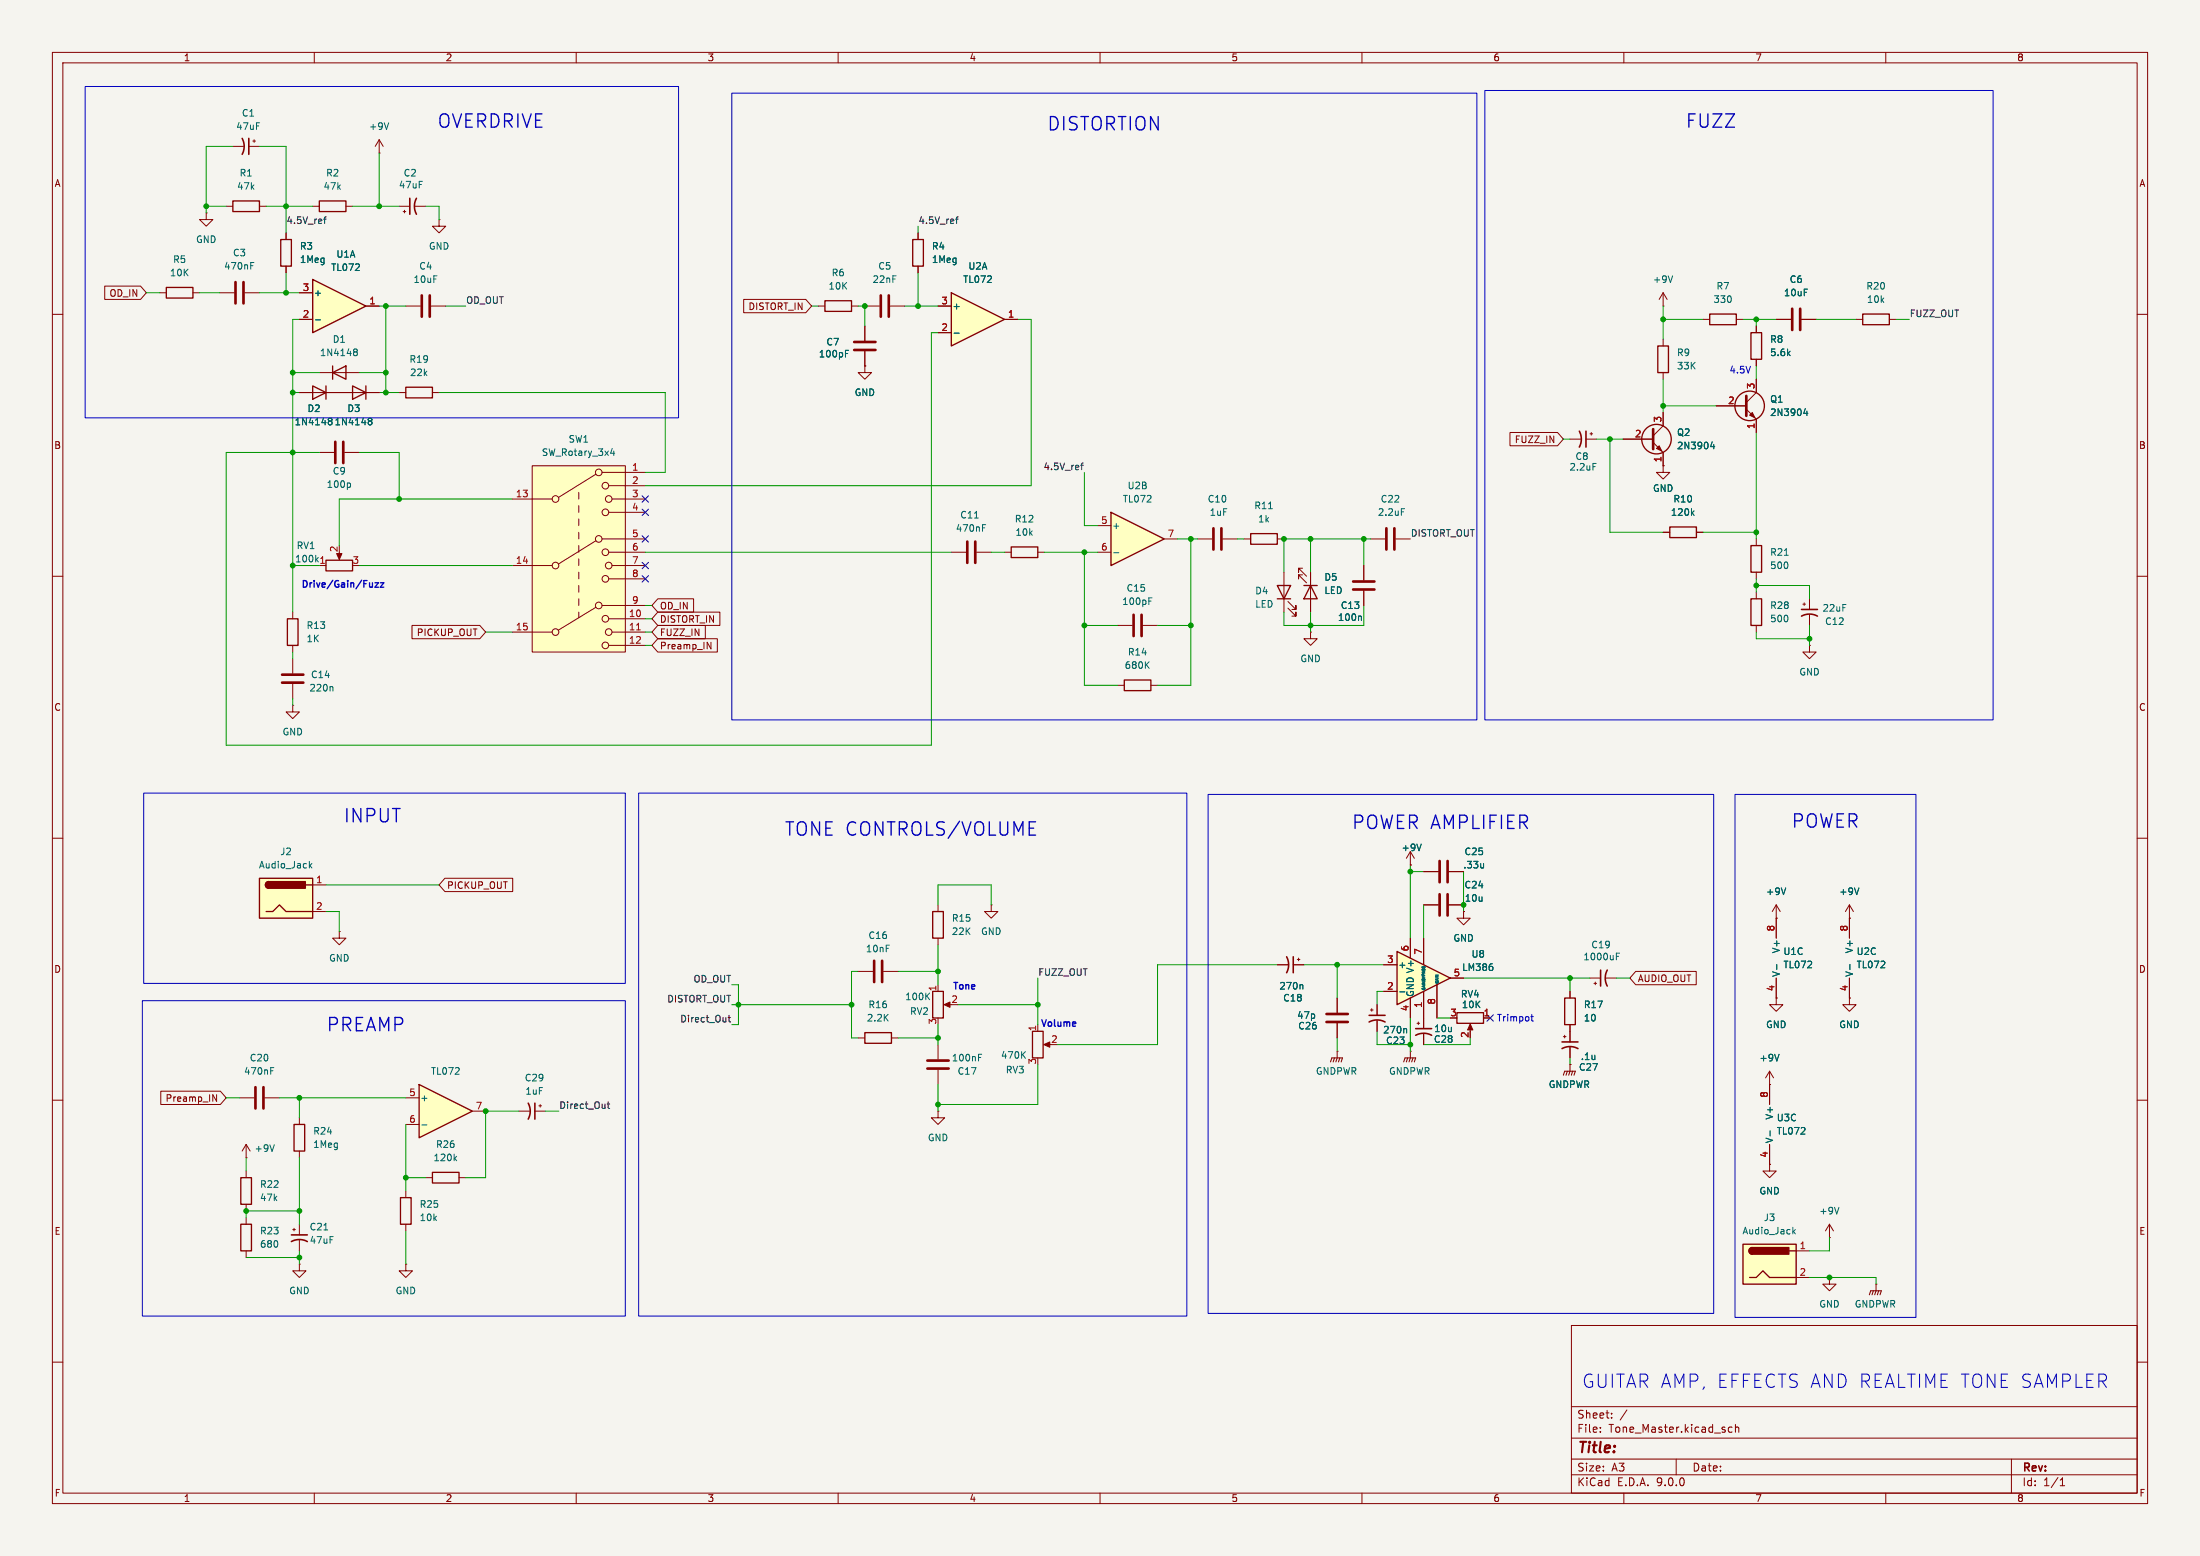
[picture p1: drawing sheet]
<svg xmlns="http://www.w3.org/2000/svg" width="420mm" height="297mm" viewBox="0 0 420 297" stroke-linecap="round" stroke-linejoin="round" font-family="sans-serif">
<path d="M0 0h420v297h-420z" fill="#f5f4ef" stroke="#f5f4ef" stroke-width=".19"/>
<g fill="none" stroke="#840000" stroke-width=".19">
<path d="M10 10h400v277h-400zM12 12h396v273h-396zM60 10v2M110 10v2M160 10v2M210 10v2M260 10v2M310 10v2M360 10v2M10 60h2M61 71.1h7.6M408 60h2"/>
<path d="M10 110h2M408 110h2M10 160h2M408 160h2M10 210h2M337.8 207h.1M337.8 204.5l-.7 1.2M337.8 204.5l.8 1.2M337.8 204.5v6.3M337.8 218.4v3.8M408 210h2M349.2 236.2h.1"/>
<path d="M349.2 233.7l-.7 1.2M349.2 233.7l.8 1.2M349.2 233.7v2.5M300 253h108v32h-108zM358.1 245.1h.1M358.1 245.1v1.3M10 260h2M300 278.5h108M300 274.5h108M300 268.5h108M305.5 273.2v.2M305.5 272.5v.1"/>
<path d="M307.7 270.5v.2M307.7 269.8v.1M310.6 269.1l-1.3 1.9M320 278.5v3M330.7 272.5l-.5-.1-.3 .3 .2 .6h.6M331.3 272.5l.2-.1 .4 .1v.9M331.3 271.9v1.5M384 278.5v6.5M408 260h2M60 285v2M110 285v2M160 285v2"/>
<path d="M210 285v2M260 285v2M300 281.5h108M310 285v2M360 285v2M393.3 283.6h.9M393.3 282.5l.4-.4v1.5"/>
</g>
<path d="M356.9 247.1l.2-.7h2.1l-.3 .7M357.6 246.4l-.2 .7M358.1 246.4l-.2 .7M358.6 246.4l-.2 .7" fill="none" stroke="#840000" stroke-width=".2"/>
<path d="M63.5 71.1l2.5-1.2v2.5zM63.5 69.9v2.5" fill="none" stroke="#840000" stroke-width=".25"/>
<path d="M67.6 67.1l.1 .1M67.6 66.7l.4-.1 .2 .1v.2l-.2 .3M67.7 67.2h.3M67.7 67.2h-.1M68 67.2l.2 .2v.4l-.2 .1-.4-.1M337.9 215.9v.9M339.6 201.2l-.4 1.3M351.1 230.4l-.5 1.3" fill="none" stroke="#006464" stroke-width=".19"/>
<path d="M332.7 237.5h10.2v7.6h-10.2z" fill="#ffffc2"/>
<path d="M332.7 237.5h10.2v7.6h-10.2zM334.5 238.1a.64 .64 0 0 0-.6 .7 .64 .64 0 0 0 .6 .6M341.6 238.8h1.3M334 243.8h1.3l1.2-1.2 1.3 1.2h5.1" fill="none" stroke="#840000" stroke-width=".25"/>
<g fill="#840000" stroke="#840000" stroke-width=".25">
<path d="M334.1 238.3l.4-.2v1.3a.64 .64 0 0 1-.6-.4 .64 .64 0 0 1 .2-.7z"/>
<path d="M334.5 238.1h7v1.3h-7z"/>
</g>
<g fill="none" stroke="#840000" stroke-width=".19">
<path d="M181.6 105.4h2.8M186.4 105.4h2.8M213.4 119.4h2.8M218.2 119.4h2.8M339.1 175.3h.1M339.1 172.7v6.4M339.1 172.7l-.8 1.3M339.1 172.7l.8 1.3M353.1 175.3h.1M353.1 172.7v6.4M353.1 172.7l-.8 1.3M353.1 172.7l.7 1.3"/>
<path d="M339.1 190.5v1.3h1.3l-1.3 1.2-1.3-1.2h1.3M339.1 190.5h.1M339.1 186.7v3.8M353.1 190.5v1.3h1.2l-1.2 1.2-1.3-1.2h1.3M353.1 190.5h.1M353.1 186.7v3.8M337.8 222.2v1.3h1.3l-1.3 1.3-1.3-1.3h1.3M337.8 222.2h.1M342.9 238.8h2.5M342.9 243.8h2.5M349.2 243.8v1.3h1.3l-1.3 1.3-1.2-1.3h1.2M349.2 243.8h.1"/>
</g>
<path d="M186 98.9h.8M187.6 100.8h.4M187.6 100.1h.6M219.3 114.7h.4M219.3 114.1h.6M340.9 169.5l-.4 1.3M354.9 169.5l-.4 1.3M339.2 184.1v1M353.2 184.1v1M342.4 235l.3 .5M342.7 234.7l-.4 .5" fill="none" stroke="#006464" stroke-width=".19"/>
<path d="M184.7 103.4v4M186.2 103.4v4M216.4 117.3v4.1M217.9 117.3v4.1" fill="none" stroke="#840000" stroke-width=".51"/>
<path d="M59.7 53.3l10.1 5.1-10.1 5.1z" fill="#ffffc2"/>
<g fill="none" stroke="#840000" stroke-width=".25">
<path d="M53.6 45.7h2v5.1h-2zM59.7 53.3l10.1 5.1-10.1 5.1zM157.5 57.4h5.1v2h-5.1zM54.9 118.1h2v5.1h-2zM62.2 106.9h5.1v2.1h-5.1zM318.8 100.6h5v2h-5zM334.3 114.3h2v5.1h-2zM178.1 174h2v5.1h-2zM165.1 197.1h5.1v2h-5.1zM178.1 189.2h2v5.1h-2zM197.1 196.9h2v5h-2zM278.1 193.3h5.1v2h-5.1z"/>
<path d="M298.7 190.5h2v5.1h-2z"/>
<circle cx="316.2" cy="83.8" r="2.82"/>
</g>
<g fill="none" stroke="#840000" stroke-width=".19">
<path d="M76.2 39.4h2M79.2 39.4h2.1M54.6 44.5v1.2M54.6 50.8v1.3M57.1 55.9h2.6M69.8 58.4h2.6M77 40.4h.5M77.2 40.1v.5M156.2 58.4h1.3M162.6 58.4h1.2M165.1 58.4h2.8M169.9 58.4h2.8"/>
<path d="M317.5 58.4h.1M317.5 55.9v2.5M317.5 55.9l-.8 1.3M317.5 55.9l.8 1.3M57.1 61h2.6M165.1 69.9v1.2h1.3l-1.3 1.3-1.3-1.3h1.3M165.1 69.9h.1M165.1 62.2v2.8M165.1 67.1v2.8M317.5 78.7v2.6l-1.9 1.9M339.1 61h2.8M343.9 61h2.8"/>
<path d="M61 86.4h2.8M65.8 86.4h2.8M299.7 83.8h2.1M302.8 83.8h2M303.5 82.8h.5M303.8 82.6v.5M309.9 83.8h5.7M315.6 84.5l1.9 1.9v2.5M55.9 116.8v1.3M61 108h1.2M64.8 105.4v1M317.5 101.6h1.3"/>
<path d="M323.8 101.6h1.3M335.3 113v1.3M335.3 119.4v1.3M344.2 115.3h.5M344.4 115.1v.5M345.4 114.3v2M345.4 117.3v2.1M55.9 134.6v1.3h1.2l-1.2 1.3-1.3-1.3h1.3M55.9 134.6h.1M55.9 123.2v1.3M55.9 125.7v2.8M55.9 130.6v2.8"/>
<path d="M345.4 123.2v1.3h1.3l-1.3 1.2-1.2-1.2h1.2M345.4 123.2h.1M179.1 172.7v1.3M179.1 179.1v1.2M189.2 172.7v1.3h1.3l-1.3 1.3-1.2-1.3h1.2M189.2 172.7h.1M269.2 165.1h.1M269.2 162.6v2.5M269.2 162.6l-.7 1.2M269.2 162.6l.8 1.2M163.8 185.4h2.8M163.8 198.1h1.3"/>
<path d="M168.7 185.4h2.7M170.2 198.1h1.2M179.1 188v1.2M179.1 199.4v2.8M180.6 191.8h1M199.6 199.4h1.1M243.8 184.2h2.1M246.9 184.2h2M247.6 183.1h.6M247.9 182.9v.5M255.3 190.5v2.8M255.3 195.3v2.8"/>
<path d="M261.6 192.8h.5M261.9 192.5v.5M262.9 191.8v2M262.9 194.8v2.1M280.7 195.8v1.1M283.2 194.3h1.3M298.4 197.9h.6M298.7 197.6v.5M299.7 189.2v1.3M299.7 195.6v3.3M299.7 199.9v2M303.5 186.7h2.1"/>
<path d="M304.3 187.7h.5M304.5 187.5v.5M306.6 186.7h2M179.1 212.1v1.3h1.2l-1.2 1.2-1.3-1.2h1.3M179.1 212.1h.1M179.1 204.2v2.8M255.3 200.7h.1M255.3 200.7v1.2M269.2 200.7h.1M269.2 200.7v1.2M299.7 203.2h.1M299.7 203.2v1.3"/>
</g>
<g fill="none" stroke="#006464" stroke-width=".19">
<path d="M319.3 52.6l-.4 1.3M60.2 61.1h1M161.4 67.5h.4M161.4 66.9h.6M66.7 92.2l.2 .2v.4l-.2 .2M304.1 88.5h.6M323 97.9l.4 .5M323.4 97.5l-.5 .5M326.9 84.3l-.3 .9h.7M327.2 84.8v.9M63.4 131.1l.2 .1v.7M271.3 161.1l-.4 1.3"/>
<path d="M176.9 190.1l.6 .7M177.5 189.6l-.8 .7M248.5 187.9l.2 .2v.7M268.4 196.3l.1 .2v.7M308.6 182.5h.4M308.6 181.9h.6M186.8 201.8h.4M186.8 201.2h.6M195.2 201.3l.6 .7M195.8 200.7l-.8 .8"/>
</g>
<g fill="none" stroke="#840000" stroke-width=".3">
<path d="M78.2 37.8v3.1M79.5 37.8a3.2 3.2 0 0 0 0 3.1M301.5 82.3a3.2 3.2 0 0 1 0 3M302.8 82.3v3M343.9 117.6a3.2 3.2 0 0 1 3.1 0M343.9 116.3h3.1M245.6 182.6a3.2 3.2 0 0 1 0 3.1M246.9 182.6v3.1M261.4 195.1a3.2 3.2 0 0 1 3 0M261.4 193.8h3M298.2 198.9h3M305.6 185.2v3"/>
<path d="M306.8 185.2a3.2 3.2 0 0 0 0 3M298.2 200.2a3.2 3.2 0 0 1 3 0"/>
</g>
<path d="M254 202.7l.3-.8h2l-.3 .8M254.8 201.9l-.3 .8M255.3 201.9l-.3 .8M255.8 201.9l-.3 .8M268 202.7l.2-.8h2.1l-.3 .8M268.7 201.9l-.2 .8M269.2 201.9l-.2 .8M269.7 201.9l-.2 .8M298.4 205.2l.3-.7h2l-.2 .7M299.2 204.5l-.2 .7M299.7 204.5l-.2 .7M300.2 204.5l-.2 .7" fill="none" stroke="#840000" stroke-width=".2"/>
<g fill="none" stroke="#840000" stroke-width=".51">
<path d="M168.1 56.4v4.1M169.7 56.4v4.1M342.1 58.9v4.1M343.7 58.9v4.1M163.1 65.3h4M163.1 66.8h4M64 84.3v4.1M65.5 84.3v4.1M315.6 81.9v3.8M53.8 130.3h4.1M53.8 128.8h4.1M166.9 183.4v4.1"/>
<path d="M168.4 183.4v4.1M253.2 195.1h4.1M253.2 193.5h4.1M177 204h4.1M177 202.4h4.1"/>
</g>
<g fill="#840000" stroke="#840000" stroke-width=".19">
<path d="M280.7 195.5l.5 1.1h-1z"/>
<path d="M64.3 105.7h1l-.5 1.1z"/>
<path d="M180.2 191.8l1.2-.5v1z"/>
<path d="M316.7 85.1l.5 1-1-.5z"/>
<path d="M199.3 199.4l1.1-.5v1z"/>
</g>
<path d="M101.6 88.9h17.8v35.6h-17.8z" fill="#ffffc2"/>
<g fill="none" stroke="#840000" stroke-width=".19">
<path d="M97.8 95.3h7.6M101.6 88.9h17.8v35.6h-17.8zM110.5 94v1.3M110.5 96.5v1.3M110.5 99.1v1.2M113.7 90.5l-7.1 4.4M114.9 90.2h8.3M116.2 92.7h7M116.2 97.8h7M116.8 95.3h6.4M97.8 108h7.6M110.5 101.6v1.3"/>
<path d="M110.5 104.1v1.3M110.5 106.7v1.3M110.5 109.2v1.3M110.5 111.8v1.2M110.5 114.3v1.3M110.5 116.8v1.1M113.7 115.9l-7.1 4.4M113.7 103.2l-7.1 4.4M114.9 102.9h8.3M114.9 115.6h8.3M116.2 105.4h7M116.2 110.5h7"/>
<path d="M116.2 118.1h7M116.8 108h6.4M97.8 120.7h7.6M116.2 123.2h7M116.8 120.7h6.4"/>
<circle cx="106" cy="95.2" r=".63"/>
<circle cx="114.3" cy="90.2" r=".63"/>
<circle cx="115.6" cy="92.7" r=".63"/>
<circle cx="115.6" cy="97.8" r=".63"/>
<circle cx="116.2" cy="95.2" r=".63"/>
<circle cx="106" cy="107.9" r=".63"/>
<circle cx="114.3" cy="115.6" r=".63"/>
<circle cx="114.3" cy="102.9" r=".63"/>
<circle cx="115.6" cy="105.4" r=".63"/>
<circle cx="115.6" cy="110.5" r=".63"/>
<circle cx="115.6" cy="118.1" r=".63"/>
<circle cx="116.2" cy="107.9" r=".63"/>
<circle cx="106" cy="120.6" r=".63"/>
<circle cx="115.6" cy="123.2" r=".63"/>
<circle cx="116.2" cy="120.6" r=".63"/>
</g>
<path d="M121.5 120.2h.8" fill="none" stroke="#a90000" stroke-width=".19"/>
<path d="M116.9 85.6l-.3 .9h.8M117.2 86.1v.8" fill="none" stroke="#006464" stroke-width=".19"/>
<path d="M181.6 55.9l10.2 5.1-10.2 5z" fill="#ffffc2"/>
<path d="M174.2 45.7h2.1v5.1h-2.1zM181.6 55.9l10.2 5.1-10.2 5zM193 104.4h5.1v2h-5.1z" fill="none" stroke="#840000" stroke-width=".25"/>
<path d="M175.3 44.5v1.2M175.3 50.8v1.3M179.1 58.4h2.5M179.1 63.5h2.5M191.8 61h2.5M191.8 105.4h1.2M198.1 105.4h1.3" fill="none" stroke="#840000" stroke-width=".19"/>
<path d="M182.1 63.6h1" fill="none" stroke="#006464" stroke-width=".19"/>
<path d="M212.1 97.8l10.1 5.1-10.1 5.1z" fill="#ffffc2"/>
<path d="M316.5 66h2v5.1h-2zM334.3 63.5h2v5.1h-2zM212.1 97.8l10.1 5.1-10.1 5.1zM214.6 129.8h5.1v2h-5.1zM56.1 214.6h2.1v5.1h-2.1z" fill="none" stroke="#840000" stroke-width=".25"/>
<g fill="none" stroke="#840000" stroke-width=".19">
<path d="M41.9 55.9h2.8M46.7 55.9h2.8M317.5 64.8v1.2M317.5 71.1v1.3M335.3 62.2v1.3M335.3 68.6v1.3M209.5 100.3h2.6M209.5 105.4h2.6M222.2 102.9h2.6M213.4 130.8h1.2M219.7 130.8h1.3M57.1 213.4v1.2"/>
<path d="M57.1 219.7v1.3M99.1 212.1h2M102.1 212.1h2M102.9 211.1h.5M103.1 210.8v.5M57.1 241.3v1.3h1.3l-1.3 1.2-1.2-1.2h1.2M57.1 241.3h.1M77.5 241.3v1.3h1.2l-1.2 1.2-1.3-1.2h1.3M77.5 241.3h.1"/>
</g>
<path d="M47.9 50.7h.4M47.9 50.1h.6M212.6 105.5h1M218.8 126.9l.6 .7M219.4 126.3l-.7 .7" fill="none" stroke="#006464" stroke-width=".19"/>
<path d="M100.8 210.6a3.2 3.2 0 0 1 0 3M102.1 210.6v3" fill="none" stroke="#840000" stroke-width=".3"/>
<path d="M45 53.8v4.1M46.5 53.8v4.1" fill="none" stroke="#840000" stroke-width=".51"/>
<path d="M80 207l10.2 5.1-10.2 5.1z" fill="#ffffc2"/>
<g fill="none" stroke="#840000" stroke-width=".25">
<path d="M44.4 38.4h5.1v2h-5.1zM61 38.4h5v2h-5zM31.7 54.9h5.1v2h-5.1zM326.4 59.9h5.1v2.1h-5.1zM355.6 59.9h5.1v2.1h-5.1zM59.7 73.7l2.5 1.2-2.5 1.3zM62.2 73.7v2.5M67.3 73.7l2.5 1.2-2.5 1.3zM69.8 73.7v2.5M77.5 73.9h5v2h-5zM238.8 101.9h5v2h-5zM243.8 111.8h2.6l-1.3 2.5z"/>
<path d="M243.8 114.3h2.6M248.9 111.8h2.6M250.2 111.8l1.3 2.5h-2.6zM334.3 104.1h2v5.1h-2zM80 207l10.2 5.1-10.2 5.1zM46 224.8h2v5.1h-2zM46 233.7h2v5.1h-2zM76.5 228.6h2v5.1h-2zM82.5 223.8h5.1v2h-5.1z"/>
</g>
<g fill="none" stroke="#840000" stroke-width=".19">
<path d="M43.2 39.4h1.2M44.4 27.9h2.1M47.5 27.9h2M48.3 26.9h.5M48.5 26.7v.5M49.5 39.4h1.3M59.7 39.4h1.3M66 39.4h1.3M72.4 29.2h.1M72.4 26.7l-.8 1.2M72.4 26.7l.8 1.2M72.4 26.7v2.5"/>
<path d="M30.5 55.9h1.2M36.8 55.9h1.3M39.4 40.6v1.3h1.2l-1.2 1.3-1.3-1.3h1.3M39.4 40.6h.1M77.5 58.4h2.8M82.3 58.4h2.8M83.8 41.9v1.3h1.3l-1.3 1.3-1.3-1.3h1.3M83.8 41.9h.1M57.1 74.9h15.3M76.2 74.9h1.3M82.5 74.9h1.3M325.1 61h1.3"/>
<path d="M331.5 61h1.2M354.3 61h1.3M360.7 61h1.2M317.5 88.9v1.3h1.3l-1.3 1.2-1.3-1.2h1.3M317.5 88.9h.1M228.6 102.9h2.8M233.4 102.9h2.8M237.5 102.9h1.3M243.8 102.9h1.3M245.1 109.2v7.6M245.9 116.1l1.5 1.5v-.8v.8h-.8M245.9 114.8l1.5 1.5v-.7v.7h-.8"/>
<path d="M248.7 108.5h-.8v.7v-.7l1.5 1.5M248.7 109.7h-.8v.8v-.8l1.5 1.6M250.2 109.2v7.6M260.3 108v2.7M260.3 112.8v2.8M261.6 102.9h2.8M266.4 102.9h2.8M335.3 102.9v1.2M335.3 109.2v1.3M250.2 120.7v1.2h1.3l-1.3 1.3-1.3-1.3h1.3M250.2 120.7h.1M64.8 177.8v1.3h1.2l-1.2 1.2-1.3-1.2h1.3"/>
<path d="M64.8 177.8h.1M271.8 166.4h2.8M276.6 166.4h2.8M270.5 195.3h.5M270.8 195.1v.5M271.8 194.3v2M271.8 197.4v2M47 218.4l-.8 1.3M47 218.4l.8 1.3M47 218.4v2.6M77.5 209.6h2.5M77.5 214.6h2.5"/>
<path d="M90.2 212.1h2.5M47 221h.1M47 223.5v1.3M47 229.9v1.2M47 232.4v1.3M47 238.8v1.2M55.9 234.7h.5M56.1 234.4v.5M57.1 233.7v2M57.1 236.7v2.1M77.5 227.3v1.3M77.5 233.7v1.2"/>
<path d="M81.3 224.8h1.2M87.6 224.8h1.3"/>
</g>
<g fill="none" stroke="#006464" stroke-width=".19">
<path d="M74.2 23.4l-.4 1.3M62.8 79.9l.3-.1 .3 .3M70.4 79.9l.4-.1 .2 .1v.2l-.2 .3M62.8 80.3l.1 .1M62.9 80.4h.2M62.9 80.4h-.1M63.1 80.4l.3 .2M63.4 80.9l-.3 .2-.3-.1M63.4 80.1l-.3 .3M70.4 80.3l.1 .1M70.5 80.4h.3M70.5 80.4h-.1"/>
<path d="M70.8 80.4l.2 .2v.4l-.2 .1-.4-.1M242.2 97.1h.7M267.5 97.1h.6M259.7 117.6l.2 .2v.6M340.7 106h.7M283.2 164.8v.9M283.2 165.6h.1M52.4 218.5l-.5 1.3M80.5 214.7h1M61.8 234.8h.8M86.8 221.1l.4 .5M87.2 220.7l-.5 .5"/>
</g>
<path d="M80.5 56.4v4.1M82 56.4v4.1M231.6 100.8v4.1M233.2 100.8v4.1M258.3 111h4.1M258.3 112.5h4.1M264.7 100.8v4.1M266.2 100.8v4.1M274.8 164.3v4.1M276.4 164.3v4.1" fill="none" stroke="#840000" stroke-width=".51"/>
<path d="M46.2 26.4a3.2 3.2 0 0 1 0 3.1M47.5 26.4v3.1M270.3 197.6a3.2 3.2 0 0 1 3 0M270.3 196.3h3M55.6 237a3.2 3.2 0 0 1 3.1 0M55.6 235.7h3.1" fill="none" stroke="#840000" stroke-width=".3"/>
<path d="M266.7 181.6l10.2 5.1-10.2 5.1z" fill="#ffffc2"/>
<path d="M266.7 181.6l10.2 5.1-10.2 5.1z" fill="none" stroke="#840000" stroke-width=".25"/>
<path d="M269.2 179.1v3.8M271.8 179.1v5.1M279.4 174v1.3h1.3l-1.3 1.2-1.3-1.2h1.3M279.4 174h.1M264.2 184.2h2.5M264.2 189.2h2.5M269.2 190.5v3.8M271.8 189.2v5.1M274.3 188v6.3M276.9 186.7h2.5" fill="none" stroke="#840000" stroke-width=".19"/>
<path d="M267.2 189.3h1M284.9 184.6v.5" fill="none" stroke="#006464" stroke-width=".19"/>
<path d="M49.5 167.6h10.2v7.7h-10.2z" fill="#ffffc2"/>
<g fill="none" stroke="#840000" stroke-width=".25">
<path d="M49.5 167.6h10.2v7.7h-10.2zM50.8 174h1.3l1.2-1.3 1.3 1.3h5.1M51.3 168.3a.64 .64 0 0 0-.6 .6 .64 .64 0 0 0 .6 .6M58.4 168.9h1.3"/>
<circle cx="334" cy="77.5" r="2.82"/>
</g>
<g fill="#840000" stroke="#840000" stroke-width=".25">
<path d="M50.9 168.5l.4-.2v1.2a.63 .63 0 0 1-.6-.3 .63 .63 0 0 1 .2-.7z"/>
<path d="M51.3 168.3h7v1.2h-7z"/>
</g>
<g fill="none" stroke="#840000" stroke-width=".19">
<path d="M20 54.6h6.8l1.1 1.3-1.1 1.3h-6.8zM54.6 44.5v1.2M54.6 50.8v1.3M57.1 55.9h2.6M69.8 58.4h2.6M142 57.1h11.8l1.1 1.3-1.1 1.3h-11.8zM175.3 44.5v1.2M175.3 50.8v1.3M179.1 58.4h2.5M57.1 61h2.6M57.1 74.9h2.6M62.2 74.9h5.1"/>
<path d="M69.8 74.9h2.6M165.1 69.9h.1M165.1 62.2v2.8M165.1 67.1v2.8M179.1 63.5h2.5M191.8 61h2.5M317.5 78.7v2.6M327.7 77.5h5.7M333.4 78.1l1.9 1.9v2.6M335.3 72.4v2.5l-1.9 1.9M335.3 62.2v1.3M335.3 68.6v1.3"/>
<path d="M339.1 61h2.8M343.9 61h2.8M288.3 82.5h9l1.1 1.3-1.1 1.3h-9zM309.9 83.8h5.7M317.5 88.9h.1M317.5 86.4v2.5M78.7 119.4h12.9l1.1 1.3-1.1 1.2h-12.9zM125.6 114.3h6.8v2.5h-6.8l-1.1-1.2zM125.6 119.4h9v2.5h-9l-1.1-1.2zM125.6 116.8h11.8v2.6h-11.8l-1.1-1.3zM250.2 109.2v2.6M250.2 114.3v2.5"/>
<path d="M260.3 108v2.7M260.3 112.8v2.8M317.5 101.6h1.3M323.8 101.6h1.3M125.6 121.9h11.3v2.6h-11.3l-1.1-1.3zM135 122.6l.7 1.3v-1.3M59.7 168.9h2.5M59.7 174h2.5M84.9 167.6h13v2.6h-13l-1.1-1.3zM269.2 165.1h.1M269.2 179.1v3.8M271.8 172.7h2.8"/>
<path d="M271.8 179.1v5.1M271.8 166.4h2.8M276.6 172.7h2.8M276.6 166.4h2.8M279.4 174h.1M339.1 175.3h.1M339.1 175.3v3.8M353.1 175.3h.1M353.1 175.3v3.8M243.8 184.2h2.1M246.9 184.2h2M255.3 190.5v2.8"/>
<path d="M255.3 195.3v2.8M262.9 191.8v2M262.9 194.8v2.1M264.2 184.2h2.5M264.2 189.2h2.5M269.2 190.5v3.8M271.8 189.2v7.1M271.8 197.4v2M274.3 188v6.3M276.9 186.7h2.5M283.2 194.3h1.3M299.7 189.2v1.3"/>
<path d="M299.7 195.6v3.3M299.7 199.9v2M312.3 185.4h11.5v2.6h-11.5l-1.2-1.3zM339.1 190.5h.1M339.1 186.7v3.8M353.1 190.5h.1M353.1 186.7v3.8M30.7 208.3h11.4l1.1 1.3-1.1 1.2h-11.4zM40.6 209l.7 1.2v-1.2M45.7 209.6h2.8M50.5 209.6h2.8M299.7 203.2h.1"/>
<path d="M337.8 207h.1M337.8 207v3.8M337.8 218.4v3.8M337.8 222.2h.1"/>
</g>
<g fill="none" stroke="#006464" stroke-width=".19">
<path d="M60.2 61.1h1M62.8 79.9l.3-.1 .3 .3M70.4 79.9l.4-.1 .2 .1v.2l-.2 .3M161.4 67.5h.4M161.4 66.9h.6M182.1 63.6h1M344.6 78l-.3 .9h.8M344.9 78.5v.8M62.8 80.3l.1 .1M62.9 80.4h.2M62.9 80.4h-.1M63.1 80.4l.3 .2"/>
<path d="M63.4 80.9l-.3 .2-.3-.1M63.4 80.1l-.3 .3M70.4 80.3l.1 .1M70.5 80.4h.3M70.5 80.4h-.1M70.8 80.4l.2 .2v.4l-.2 .1-.4-.1M323 97.9l.4 .5M323.4 97.5l-.5 .5M326.9 84.3l-.3 .9h.7M327.2 84.8v.9M259.7 117.6l.2 .2v.6M59.2 165.2l.3 .5"/>
<path d="M59.5 164.8l-.4 .5M271.3 161.1l-.4 1.3M283.2 164.8v.9M283.2 165.6h.1M340.9 169.5l-.4 1.3M354.9 169.5l-.4 1.3M248.5 187.9l.2 .2v.7M267.2 189.3h1M268.4 196.3l.1 .2v.7M284.9 184.6v.5M339.2 184.1v1M353.2 184.1v1"/>
<path d="M51.7 204.4h.4M51.7 203.8h.6M337.9 215.9v.9M339.6 201.2l-.4 1.3"/>
</g>
<path d="M333.4 75.6v3.8M274.8 170.7v4.1M276.4 170.7v4.1M48.8 207.5v4.1M50.3 207.5v4.1" fill="none" stroke="#840000" stroke-width=".51"/>
<path d="M334 79.2l.5-.5 .5 1.1z" fill="#840000" stroke="#840000" stroke-width=".19"/>
<path d="M61.8 41.8h.5M62.3 41.4l-.3 .2v1.1M182.4 41.8h.5M182.9 41.4l-.3 .2v1.1M206.3 88.8h.5M206.8 88.4l-.3 .2v1.1M139 194.2h.5M139.2 193.8v1.1l.3 .2M115.9 210.7h.5M116.1 210.3v1.1l.3 .2" fill="none" stroke="#0f0f0f" stroke-width=".19"/>
<g fill="none" stroke="#009600" stroke-width=".19">
<path d="M39.4 39.4h3.8M44.4 27.9h-5v12.7M49.5 27.9h5.1v16.6M50.8 39.4h8.9M67.3 39.4h8.9M72.4 29.2v10.2M81.3 39.4h2.5v2.5M27.9 55.9h2.6M38.1 55.9h3.8M49.5 55.9h7.6M54.6 52.1v3.8M72.4 58.4h5.1"/>
<path d="M73.7 58.4v16.5M85.1 58.4h3.8M154.9 58.4h1.3M163.8 58.4h1.3v3.8M172.7 58.4h6.4M175.3 43.2v1.3M175.3 52.1v6.3M317.5 58.4v6.4M55.9 71.1h5.1M55.9 74.9h1.2M57.1 61h-1.2v55.8M68.6 71.1h5.1"/>
<path d="M72.4 74.9h3.8M83.8 74.9h43.2v15.3h-3.8M179.1 63.5h-1.3v78.7h-134.6v-55.8h17.8M194.3 61h2.5v31.7h-73.6M317.5 61h7.6M317.5 72.4v6.3M317.5 77.5h10.2M332.7 61h6.4M335.3 61v1.2M335.3 69.9v2.5M346.7 61h7.6M361.9 61h2.6"/>
<path d="M68.6 86.4h7.6v8.9M97.8 95.3h-33v8.8M207 90.2v10.1h2.5M298.4 83.8h1.3M304.8 83.8h5.1M307.3 83.8v17.8h10.2M335.3 82.6v20.3M55.9 108h5.1M68.6 108h29.2M123.2 105.4h58.4M123.2 118.1h1.3M123.2 115.6h1.3"/>
<path d="M189.2 105.4h2.6M199.4 105.4h10.1M207 105.4v25.4h6.4M207 119.4h6.4M221 119.4h6.3M224.8 102.9h3.8M227.3 102.9v27.9h-6.3M236.2 102.9h1.3M250.2 102.9v6.3M250.2 116.8v3.9M260.3 115.6v3.8h-15.2v-2.6M260.3 102.9v5.1"/>
<path d="M261.6 102.9h-16.5v6.3M325.1 101.6h10.2M335.3 110.5v2.5M335.3 111.8h10.1v2.5M345.4 119.4v3.8M55.9 124.5v1.2M55.9 133.4v1.2M92.7 120.7h5.1M123.2 120.7h1.3M123.2 123.2h1.3M335.3 120.7v1.2h10.1M62.2 168.9h21.6"/>
<path d="M62.2 174h2.6v3.8M179.1 172.7v-3.8h10.1v3.8M269.2 165.1v14M269.2 166.4h2.6M271.8 172.7v6.4M279.4 166.4v7.6M139.7 188h1.3v7.6h-1.3M139.7 191.8h22.9M163.8 185.4h-1.2v12.7h1.2M171.4 198.1h7.7M171.4 185.4h7.7M179.1 180.3v7.7"/>
<path d="M179.1 195.6v3.8M182.9 191.8h15.2M198.1 186.7v8.9M243.8 184.2h-22.8v15.2h-19.1M248.9 184.2h15.3M255.3 184.2v6.3M255.3 198.1v2.6M262.9 196.9v2.5h6.3M264.2 189.2h-1.3v2.6M269.2 194.3v6.4M274.3 194.3h2.6M279.4 186.7h24.1"/>
<path d="M280.7 198.1v1.3h-8.9M299.7 186.7v2.5M308.6 186.7h2.5M43.2 209.6h2.5M53.3 209.6h24.2M57.1 209.6v3.8M77.5 214.6v12.7M99.1 212.1h-6.4v12.7h-3.8M104.1 212.1h2.6M179.1 207v5.1M198.1 203.2v7.6h-19M299.7 201.9v1.3"/>
<path d="M47 221v2.5M57.1 221v12.7M57.1 238.8v2.5M57.1 231.1h-10.1v1.3M77.5 224.8h3.8M77.5 234.9v6.4M349.2 236.2v2.6h-3.8M47 240h10.1M345.4 243.8h12.7v1.3"/>
</g>
<path d="M122.6 97.2l1.2 1.2M122.6 94.6l1.2 1.3M123.8 97.2l-1.2 1.2M123.8 94.6l-1.2 1.3M122.6 107.3l1.2 1.3M122.6 102.3l1.2 1.2M122.6 109.9l1.2 1.2M123.8 107.3l-1.2 1.3M123.8 102.3l-1.2 1.2M123.8 109.9l-1.2 1.2M283.9 193.7l1.2 1.2M285.1 193.7l-1.2 1.2" fill="none" stroke="#000084" stroke-width=".19"/>
<path d="M71.6 111.2h.6l-.6 .9h.6M72.6 111.2h.7l-.7 .9h.7" fill="none" stroke="#0000c2" stroke-width=".25"/>
<path d="M16.3 16.5h113.2v63.3h-113.2zM139.7 17.8h142.2v119.6h-142.2zM283.5 17.3h97v120.1h-97zM27.4 151.4h92v36.3h-92zM121.9 151.4h104.7v99.8h-104.7zM230.6 151.6h96.6v99.1h-96.6zM331.2 151.6h34.6v99.9h-34.6zM27.2 191h92.2v60.2h-92.2zM292.2 194h.5M292.4 193.6v1.1l.3 .2" fill="none" stroke="#0000c2" stroke-width=".19"/>
<g fill="#009600" stroke="#009600" stroke-width=".19">
<circle cx="250.2" cy="102.9" r=".46"/>
<circle cx="260.3" cy="102.9" r=".46"/>
<circle cx="227.3" cy="119.4" r=".46"/>
<circle cx="227.3" cy="102.9" r=".46"/>
<circle cx="250.2" cy="119.4" r=".46"/>
<circle cx="245.1" cy="102.9" r=".46"/>
<circle cx="317.5" cy="61" r=".46"/>
<circle cx="335.3" cy="101.6" r=".46"/>
<circle cx="269.2" cy="166.4" r=".46"/>
<circle cx="349.2" cy="243.8" r=".46"/>
<circle cx="279.4" cy="172.7" r=".46"/>
<circle cx="269.2" cy="199.4" r=".46"/>
<circle cx="255.3" cy="184.2" r=".46"/>
<circle cx="299.7" cy="186.7" r=".46"/>
<circle cx="179.1" cy="210.8" r=".46"/>
<circle cx="179.1" cy="198.1" r=".46"/>
<circle cx="335.3" cy="61" r=".46"/>
<circle cx="345.4" cy="121.9" r=".46"/>
<circle cx="317.5" cy="77.5" r=".46"/>
<circle cx="307.3" cy="83.8" r=".46"/>
<circle cx="335.3" cy="111.8" r=".46"/>
<circle cx="55.9" cy="108" r=".46"/>
<circle cx="76.2" cy="95.3" r=".46"/>
<circle cx="73.7" cy="58.4" r=".46"/>
<circle cx="39.4" cy="39.4" r=".46"/>
<circle cx="54.6" cy="39.4" r=".46"/>
<circle cx="72.4" cy="39.4" r=".46"/>
<circle cx="54.6" cy="55.9" r=".46"/>
<circle cx="73.7" cy="71.1" r=".46"/>
<circle cx="73.7" cy="74.9" r=".46"/>
<circle cx="55.9" cy="74.9" r=".46"/>
<circle cx="55.9" cy="86.4" r=".46"/>
<circle cx="55.9" cy="71.1" r=".46"/>
<circle cx="198.1" cy="191.8" r=".46"/>
<circle cx="141" cy="191.8" r=".46"/>
<circle cx="162.6" cy="191.8" r=".46"/>
<circle cx="179.1" cy="185.4" r=".46"/>
<circle cx="175.3" cy="58.4" r=".46"/>
<circle cx="207" cy="105.4" r=".46"/>
<circle cx="207" cy="119.4" r=".46"/>
<circle cx="165.1" cy="58.4" r=".46"/>
<circle cx="77.5" cy="224.8" r=".46"/>
<circle cx="92.7" cy="212.1" r=".46"/>
<circle cx="47" cy="231.1" r=".46"/>
<circle cx="57.1" cy="240" r=".46"/>
<circle cx="57.1" cy="231.1" r=".46"/>
<circle cx="57.1" cy="209.6" r=".46"/>
</g>
<g font-size="3.5" fill="#0000c2">
<text x="83.4" y="24.8">OVERDRIVE</text>
<text x="199.8" y="25.3">DISTORTION</text>
<text x="321.7" y="24.8">FUZZ</text>
<text x="65.5" y="157.4">INPUT</text>
<text x="149.7" y="159.9">TONE CONTROLS/VOLUME</text>
<text x="258" y="158.6">POWER AMPLIFIER</text>
<text x="341.9" y="158.4">POWER</text>
<text x="62.2" y="197.2">PREAMP</text>
<text x="302" y="265.2">GUITAR AMP, EFFECTS AND REALTIME TONE SAMPLER</text>
</g>
<text font-size="2.8" fill="#840000" x="301" y="277.9">Title:</text>
<g font-size="2.1" fill="#840000">
<text x="301" y="273.7">File:</text>
<text x="301" y="271">Sheet:</text>
<text x="307.1" y="273.7">Tone_Master.kicad_sch</text>
<text x="301" y="281.1">Size:</text>
<text x="307.6" y="281.1">A3</text>
<text x="323" y="281.1">Date:</text>
<text x="386" y="281.3">Rev:</text>
<text x="301" y="283.9">KiCad</text>
<text x="308.7" y="283.9">E.D.A.</text>
<text x="316.3" y="283.9">9.0.0</text>
<text x="386" y="283.9">Id:</text>
<text x="390.1" y="283.9">1/1</text>
</g>
<g font-size="1.8" fill="#840000">
<text x="35" y="11.9">1</text>
<text x="85" y="11.9">2</text>
<text x="135" y="11.9">3</text>
<text x="185" y="11.9">4</text>
<text x="235" y="11.9">5</text>
<text x="285" y="11.9">6</text>
<text x="335" y="11.9">7</text>
<text x="385" y="11.9">8</text>
<text x="10.3" y="35.9">A</text>
<text x="408.3" y="35.9">A</text>
<text x="20.8" y="56.8">OD_IN</text>
<text x="142.8" y="59.4">DISTORT_IN</text>
<text x="10.3" y="85.9">B</text>
<text x="289.1" y="84.8">FUZZ_IN</text>
<text x="408.2" y="85.9">B</text>
<text x="125.9" y="116.5">OD_IN</text>
<text x="125.9" y="119.1">DISTORT_IN</text>
<text x="79.5" y="121.6">PICKUP_OUT</text>
<text x="125.9" y="121.6">FUZZ_IN</text>
<text x="125.9" y="124.1">Preamp_IN</text>
<text x="10.3" y="135.9">C</text>
<text x="408.2" y="135.9">C</text>
<text x="85.2" y="169.9">PICKUP_OUT</text>
<text x="10.3" y="185.9">D</text>
<text x="408.2" y="185.9">D</text>
<text x="312.6" y="187.6">AUDIO_OUT</text>
<text x="31.5" y="210.5">Preamp_IN</text>
<text x="10.3" y="235.9">E</text>
<text x="408.3" y="235.9">E</text>
<text x="10.3" y="285.9">F</text>
<text x="35" y="286.9">1</text>
<text x="85" y="286.9">2</text>
<text x="135" y="286.9">3</text>
<text x="185" y="286.9">4</text>
<text x="235" y="286.9">5</text>
<text x="285" y="286.9">6</text>
<text x="335" y="286.9">7</text>
<text x="385" y="286.9">8</text>
<text x="408.3" y="285.9">F</text>
</g>
<g font-size="1.8" fill="#006464">
<text x="46.1" y="22.5">C1</text>
<text x="45" y="25">47uF</text>
<text x="70.4" y="25">+9V</text>
<text x="45.6" y="33.9">R1</text>
<text x="62.2" y="33.9">R2</text>
<text x="77" y="33.9">C2</text>
<text x="45.2" y="36.4">47k</text>
<text x="61.7" y="36.4">47k</text>
<text x="76.1" y="36.2">47uF</text>
<text x="37.3" y="46.6">GND</text>
<text x="57.2" y="47.9">R3</text>
<text x="81.8" y="47.9">GND</text>
<text x="177.8" y="47.9">R4</text>
<text x="32.3" y="52.9">10K</text>
<text x="32.9" y="50.4">R5</text>
<text x="42.7" y="51.7">470nF</text>
<text x="44.4" y="49.1">C3</text>
<text x="57.2" y="50.4">1Meg</text>
<text x="63.1" y="51.9">TL072</text>
<text x="64.1" y="49.4">U1A</text>
<text x="79.9" y="51.7">C4</text>
<text x="158.7" y="52.9">R6</text>
<text x="167.6" y="51.7">C5</text>
<text x="177.8" y="50.4">1Meg</text>
<text x="184.8" y="51.7">U2A</text>
<text x="59.8" y="56.7">+</text>
<text x="78.9" y="54.2">10uF</text>
<text x="158.1" y="55.5">10K</text>
<text x="166.5" y="54.2">22nF</text>
<text x="181.7" y="59.3">+</text>
<text x="183.8" y="54.2">TL072</text>
<text x="315.5" y="54.2">+9V</text>
<text x="327" y="58">330</text>
<text x="327.6" y="55.5">R7</text>
<text x="340.5" y="56.7">10uF</text>
<text x="341.6" y="54.2">C6</text>
<text x="356.2" y="55.5">R20</text>
<text x="356.3" y="58">10k</text>
<text x="63.4" y="65.6">D1</text>
<text x="337.8" y="65.6">R8</text>
<text x="61" y="68.2">1N4148</text>
<text x="78.1" y="69.4">R19</text>
<text x="78.2" y="72">22k</text>
<text x="156.2" y="68.4">100pF</text>
<text x="157.7" y="66.1">C7</text>
<text x="320" y="68.2">R9</text>
<text x="320" y="70.7">33K</text>
<text x="337.8" y="68.2">5.6k</text>
<text x="163.1" y="75.8">GND</text>
<text x="337.8" y="77.1">Q1</text>
<text x="56.2" y="81.4">1N4148</text>
<text x="58.6" y="78.8">D2</text>
<text x="63.8" y="81.4">1N4148</text>
<text x="66.2" y="78.8">D3</text>
<text x="320" y="83.4">Q2</text>
<text x="337.8" y="79.6">2N3904</text>
<text x="103.3" y="87.2">SW_Rotary_3x4</text>
<text x="108.5" y="84.7">SW1</text>
<text x="300.7" y="88">C8</text>
<text x="320" y="86">2N3904</text>
<text x="62.3" y="93.3">100p</text>
<text x="63.4" y="90.8">C9</text>
<text x="215.2" y="93.6">U2B</text>
<text x="299.5" y="90">2.2uF</text>
<text x="315.5" y="94.1">GND</text>
<text x="182.4" y="101.7">470nF</text>
<text x="183.2" y="99.2">C11</text>
<text x="193.6" y="99.9">R12</text>
<text x="212.2" y="101.2">+</text>
<text x="214.3" y="96.1">TL072</text>
<text x="230.5" y="96.1">C10</text>
<text x="230.8" y="98.7">1uF</text>
<text x="239.4" y="97.4">R11</text>
<text x="240.1" y="99.9">1k</text>
<text x="263" y="98.7">2.2uF</text>
<text x="263.5" y="96.1">C22</text>
<text x="318.9" y="98.7">120k</text>
<text x="319.4" y="96.1">R10</text>
<text x="56.2" y="107.5">100k 1</text>
<text x="56.5" y="105">RV1</text>
<text x="193.8" y="102.5">10k</text>
<text x="337.8" y="106.3">R21</text>
<text x="215" y="113.1">C15</text>
<text x="239.5" y="113.6">D4</text>
<text x="252.7" y="111">D5</text>
<text x="252.7" y="113.6">LED</text>
<text x="337.8" y="108.8">500</text>
<text x="214.1" y="115.7">100pF</text>
<text x="239.5" y="116.2">LED</text>
<text x="255.3" y="118.7">100n</text>
<text x="255.9" y="116.4">C13</text>
<text x="337.8" y="119">500</text>
<text x="337.8" y="116.4">R28</text>
<text x="347.8" y="116.9">22uF</text>
<text x="348.3" y="119.5">C12</text>
<text x="58.4" y="122.8">1K</text>
<text x="58.4" y="120.2">R13</text>
<text x="215.2" y="125.3">R14</text>
<text x="59.3" y="129.6">C14</text>
<text x="214.6" y="127.9">680K</text>
<text x="248.2" y="126.6">GND</text>
<text x="343.4" y="129.1">GND</text>
<text x="59" y="132.2">220n</text>
<text x="53.8" y="140.6">GND</text>
<text x="49.3" y="166">Audio_Jack</text>
<text x="53.4" y="163.4">J2</text>
<text x="267.5" y="162.7">+9V</text>
<text x="279.2" y="166">.33u</text>
<text x="279.5" y="163.4">C25</text>
<text x="279.5" y="169.8">C24</text>
<text x="279.5" y="172.3">10u</text>
<text x="337.1" y="171">+9V</text>
<text x="351" y="171">+9V</text>
<text x="165.7" y="179.4">C16</text>
<text x="181.6" y="176.1">R15</text>
<text x="181.6" y="178.7">22K</text>
<text x="187.2" y="178.7">GND</text>
<text x="277.4" y="179.9">GND</text>
<text x="62.7" y="183.7">GND</text>
<text x="165.2" y="182">10nF</text>
<text x="266.8" y="185">+</text>
<text x="279" y="185.5">LM386</text>
<text x="280.8" y="183">U8</text>
<text x="302.2" y="183.5">1000uF</text>
<text x="303.7" y="181.2">C19</text>
<text x="340" y="182.1" transform="rotate(-90 340 182.1)">V+</text>
<text x="340.4" y="182.5">U1C</text>
<text x="340.4" y="185">TL072</text>
<text x="353.9" y="182.1" transform="rotate(-90 353.9 182.1)">V+</text>
<text x="354.3" y="182.5">U2C</text>
<text x="354.3" y="185">TL072</text>
<text x="172.7" y="191.1">100K</text>
<text x="244.1" y="189.1">270n</text>
<text x="244.9" y="191.4">C18</text>
<text x="270.1" y="190.4" transform="rotate(-90 270.1 190.4)">GND V+</text>
<text x="278.8" y="190.6">RV4</text>
<text x="340" y="186.6" transform="rotate(-90 340 186.6)">V-</text>
<text x="353.9" y="186.6" transform="rotate(-90 353.9 186.6)">V-</text>
<text x="165.4" y="195.2">2.2K</text>
<text x="165.7" y="192.6">R16</text>
<text x="173.6" y="193.9">RV2</text>
<text x="247.5" y="194.7">47p</text>
<text x="247.7" y="196.7">C26</text>
<text x="264" y="197.5">270n</text>
<text x="273.7" y="197.2">10u</text>
<text x="279" y="192.6">10K</text>
<text x="302.3" y="192.6">R17</text>
<text x="302.3" y="195.2">10</text>
<text x="337.1" y="196.4">GND</text>
<text x="351" y="196.4">GND</text>
<text x="47.6" y="202.8">C20</text>
<text x="181.6" y="202.8">100nF</text>
<text x="191" y="202.3">470K</text>
<text x="264.5" y="199.5">C23</text>
<text x="273.6" y="199.2">C28</text>
<text x="301.7" y="202.5">.1u</text>
<text x="335.8" y="202.8">+9V</text>
<text x="46.5" y="205.3">470nF</text>
<text x="82.2" y="205.3">TL072</text>
<text x="100.1" y="206.6">C29</text>
<text x="100.2" y="209.1">1uF</text>
<text x="182.7" y="205.3">C17</text>
<text x="191.9" y="205.1">RV3</text>
<text x="251.1" y="205.3">GNDPWR</text>
<text x="265.1" y="205.3">GNDPWR</text>
<text x="295.6" y="207.9">GNDPWR</text>
<text x="301.3" y="204.6">C27</text>
<text x="80.1" y="210.4">+</text>
<text x="338.7" y="213.8" transform="rotate(-90 338.7 213.8)">V+</text>
<text x="339.1" y="214.2">U3C</text>
<text x="48.5" y="220.1">+9V</text>
<text x="59.7" y="219.3">1Meg</text>
<text x="59.7" y="216.8">R24</text>
<text x="82.7" y="221.8">120k</text>
<text x="83.1" y="219.3">R26</text>
<text x="177" y="218">GND</text>
<text x="338.7" y="218.3" transform="rotate(-90 338.7 218.3)">V-</text>
<text x="339.1" y="216.8">TL072</text>
<text x="49.5" y="226.9">R22</text>
<text x="49.5" y="229.5">47k</text>
<text x="80" y="233.3">10k</text>
<text x="80" y="230.7">R25</text>
<text x="335.8" y="228.2">GND</text>
<text x="336.6" y="233.3">J3</text>
<text x="347.2" y="232">+9V</text>
<text x="49.5" y="238.4">680</text>
<text x="49.5" y="235.8">R23</text>
<text x="59" y="235.1">C21</text>
<text x="59" y="237.6">47uF</text>
<text x="332.5" y="235.8">Audio_Jack</text>
<text x="55.1" y="247.2">GND</text>
<text x="75.4" y="247.2">GND</text>
<text x="347.2" y="249.8">GND</text>
<text x="354" y="249.8">GNDPWR</text>
</g>
<g font-size="1.8" fill="#0f0f0f">
<text x="54.6" y="42.8">4.5V_ref</text>
<text x="175.3" y="42.8">4.5V_ref</text>
<text x="88.9" y="58.1">OD_OUT</text>
<text x="364.5" y="60.6">FUZZ_OUT</text>
<text x="199.1" y="89.8">4.5V_ref</text>
<text x="269.2" y="102.5">DISTORT_OUT</text>
<text x="127.3" y="191.4">DISTORT_OUT</text>
<text x="132.3" y="187.6">OD_OUT</text>
<text x="198.1" y="186.3">FUZZ_OUT</text>
<text x="129.8" y="195.2">Direct_Out</text>
<text x="106.7" y="211.7">Direct_Out</text>
</g>
<g font-size="1.8" fill="#a90000">
<text x="57.7" y="55.6">3</text>
<text x="70.4" y="58.2">1</text>
<text x="179.6" y="58.2">3</text>
<text x="57.7" y="60.7">2</text>
<text x="179.6" y="63.2">2</text>
<text x="192.3" y="60.7">1</text>
<text x="329.8" y="77.2">2</text>
<text x="335" y="74.4" transform="rotate(-90 335 74.4)">3</text>
<text x="312" y="83.6">2</text>
<text x="317.2" y="80.7" transform="rotate(-90 317.2 80.7)">3</text>
<text x="335" y="82" transform="rotate(-90 335 82)">1</text>
<text x="120.6" y="89.9">1</text>
<text x="317.2" y="88.3" transform="rotate(-90 317.2 88.3)">1</text>
<text x="98.4" y="95">13</text>
<text x="120.6" y="92.5">2</text>
<text x="120.6" y="95">3</text>
<text x="120.6" y="97.5">4</text>
<text x="210.1" y="100.1">5</text>
<text x="64.5" y="105.5" transform="rotate(-90 64.5 105.5)">2</text>
<text x="67.2" y="107.7">3</text>
<text x="98.4" y="107.7">14</text>
<text x="120.6" y="102.6">5</text>
<text x="120.6" y="105.2">6</text>
<text x="120.6" y="107.7">7</text>
<text x="210.1" y="105.2">6</text>
<text x="222.8" y="102.6">7</text>
<text x="120.6" y="110.2">8</text>
<text x="120" y="117.9">10</text>
<text x="120.6" y="115.3">9</text>
<text x="98.4" y="120.4">15</text>
<text x="120" y="120.4">11</text>
<text x="120" y="122.9">12</text>
<text x="60.3" y="168.7">1</text>
<text x="60.3" y="173.7">2</text>
<text x="338.8" y="177.9" transform="rotate(-90 338.8 177.9)">8</text>
<text x="352.8" y="177.9" transform="rotate(-90 352.8 177.9)">8</text>
<text x="264.7" y="183.9">3</text>
<text x="269" y="181.7" transform="rotate(-90 269 181.7)">6</text>
<text x="271.5" y="182.3" transform="rotate(-90 271.5 182.3)">7</text>
<text x="178.8" y="189.3" transform="rotate(-90 178.8 189.3)">1</text>
<text x="181.5" y="191.5">2</text>
<text x="264.7" y="189">2</text>
<text x="274.1" y="191.8" transform="rotate(-90 274.1 191.8)">8</text>
<text x="277.4" y="186.4">5</text>
<text x="338.8" y="189.3" transform="rotate(-90 338.8 189.3)">4</text>
<text x="352.8" y="189.3" transform="rotate(-90 352.8 189.3)">4</text>
<text x="178.8" y="195.7" transform="rotate(-90 178.8 195.7)">3</text>
<text x="197.9" y="196.9" transform="rotate(-90 197.9 196.9)">1</text>
<text x="269" y="193.1" transform="rotate(-90 269 193.1)">4</text>
<text x="271.5" y="192.5" transform="rotate(-90 271.5 192.5)">1</text>
<text x="276.8" y="194.1">3</text>
<text x="283.1" y="194.1">1</text>
<text x="197.9" y="203.3" transform="rotate(-90 197.9 203.3)">3</text>
<text x="200.6" y="199.1">2</text>
<text x="280.4" y="198.2" transform="rotate(-90 280.4 198.2)">2</text>
<text x="78" y="209.3">5</text>
<text x="337.6" y="209.6" transform="rotate(-90 337.6 209.6)">8</text>
<text x="78" y="214.4">6</text>
<text x="90.7" y="211.8">7</text>
<text x="337.6" y="221.1" transform="rotate(-90 337.6 221.1)">4</text>
<text x="343.5" y="238.5">1</text>
<text x="343.5" y="243.6">2</text>
</g>
<g font-size="1.8" fill="#0000c2">
<text x="330.1" y="71.5">4.5V</text>
<text x="57.4" y="112.5">Drive/Gain/Fuzz</text>
<text x="181.7" y="189.2">Tone</text>
<text x="198.5" y="196.3">Volume</text>
<text x="285.7" y="195.2">Trimpot</text>
</g>
<g font-size=".7" fill="#006464">
<text x="272.3" y="189.1" transform="rotate(-90 272.3 189.1)">GAINBYPASS</text>
<text x="274.8" y="187.8" transform="rotate(-90 274.8 187.8)">GAIN</text>
</g>
</svg>
